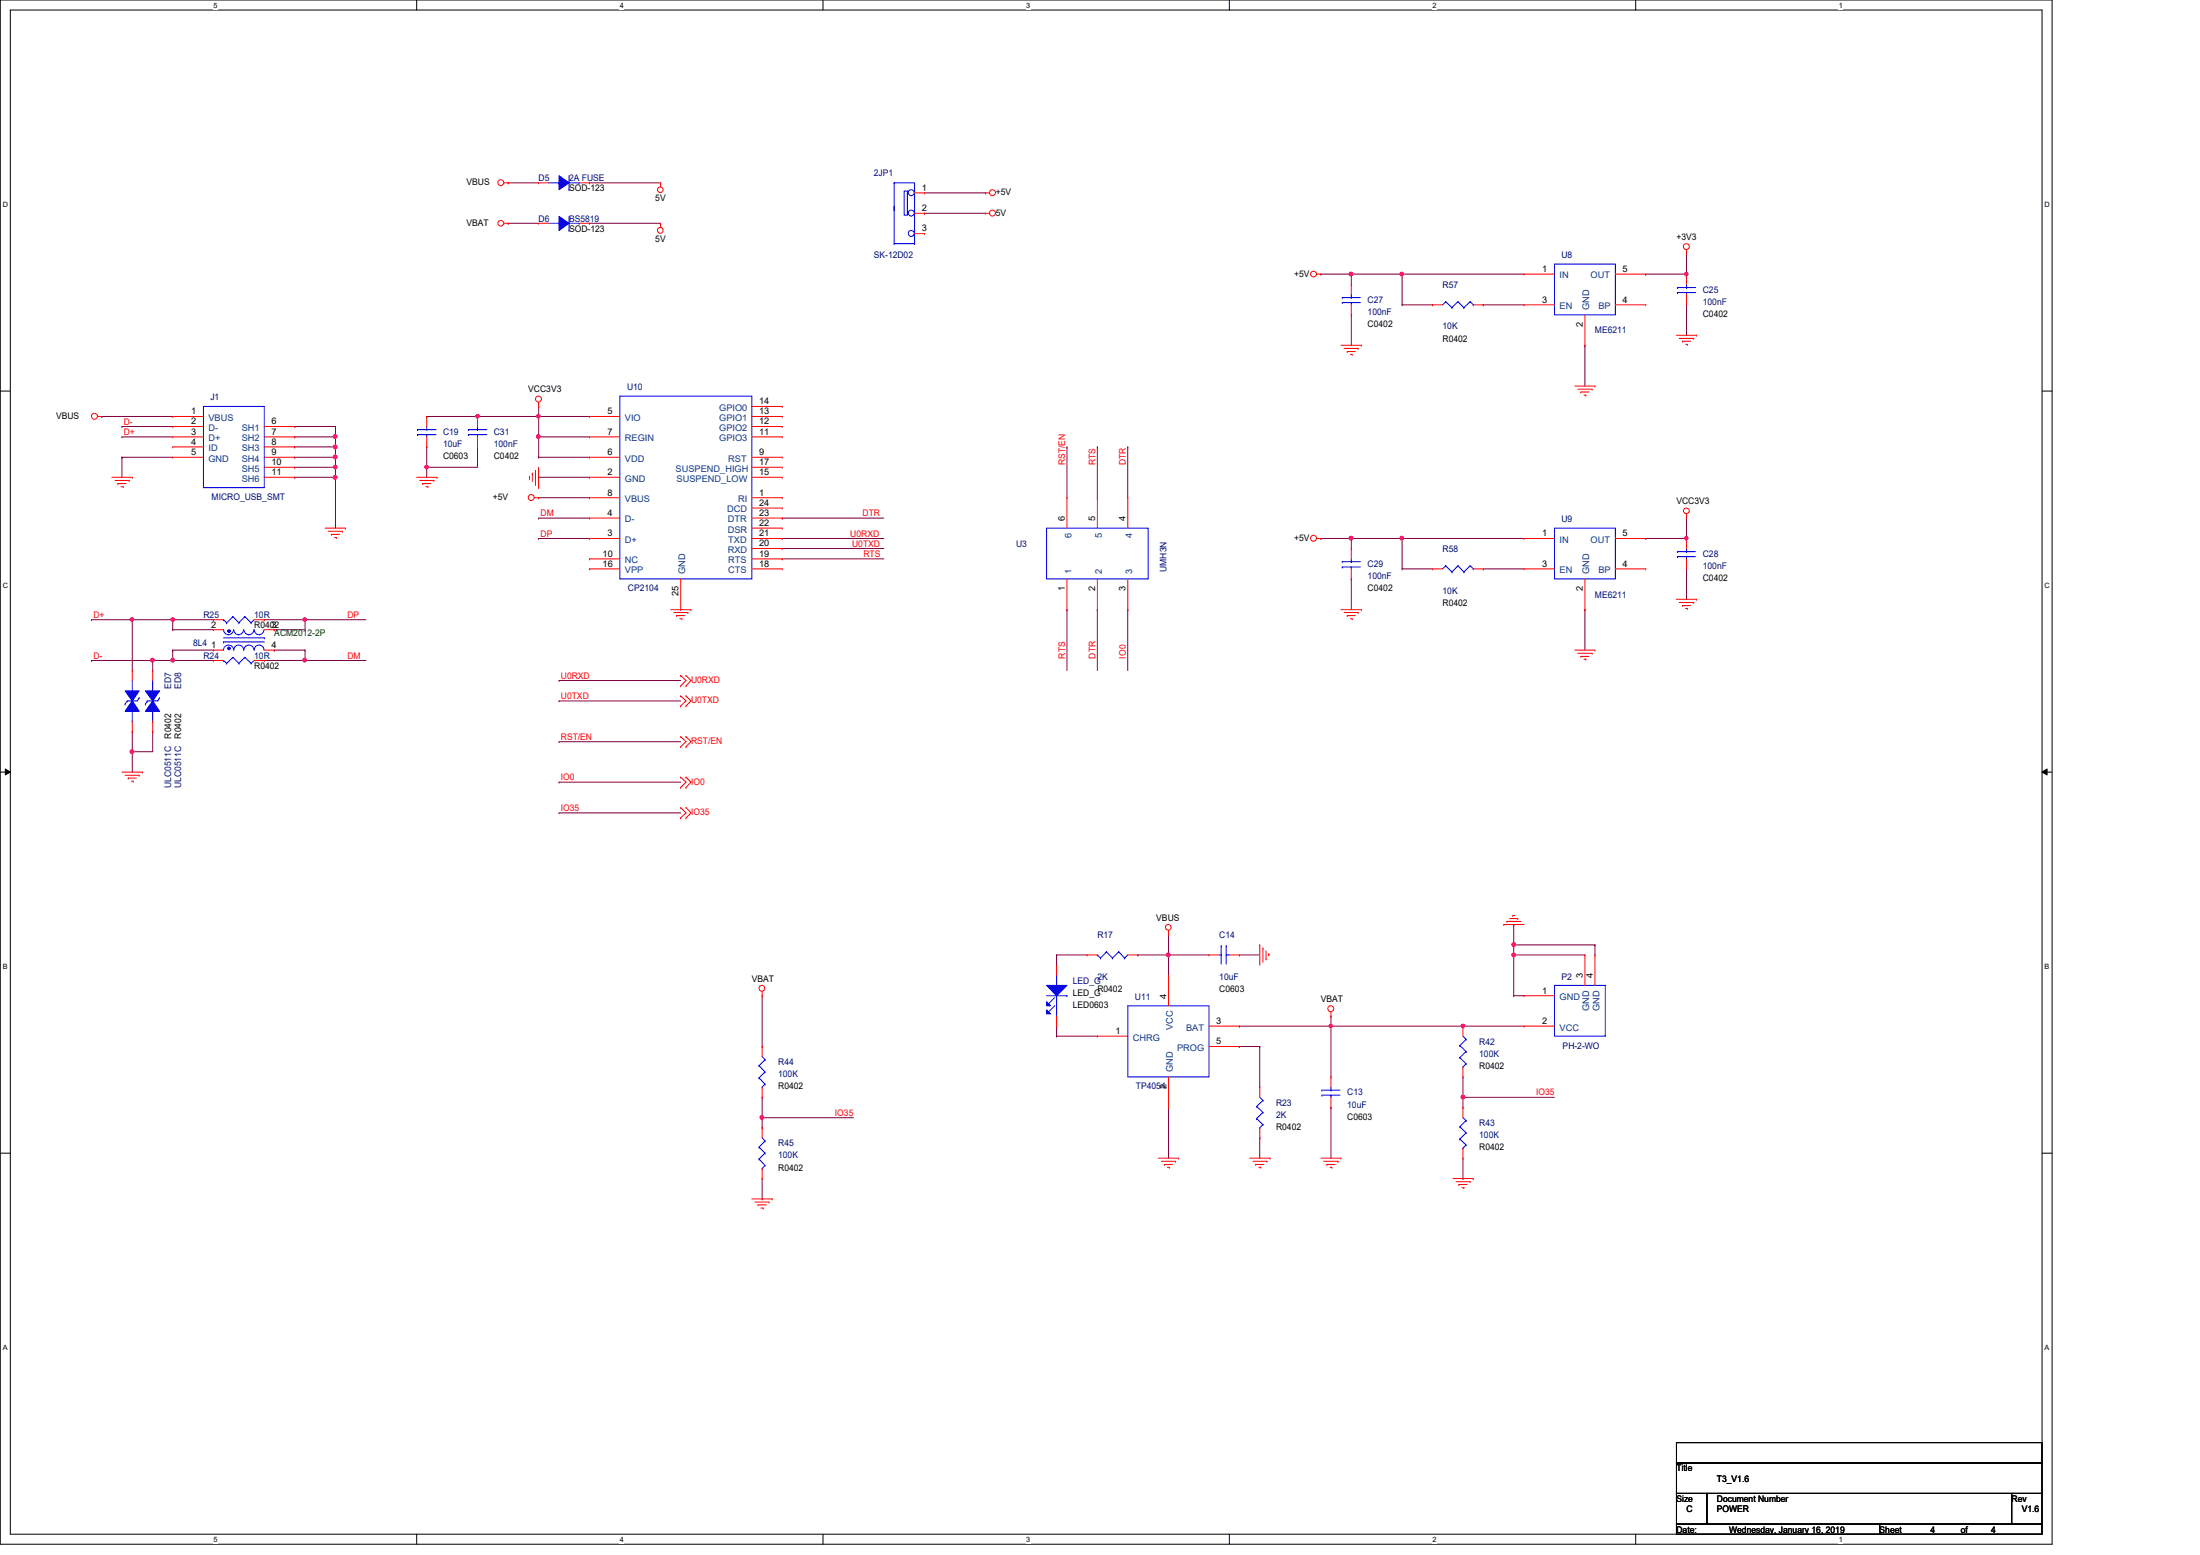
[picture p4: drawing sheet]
<svg xmlns="http://www.w3.org/2000/svg" width="297mm" height="210mm" viewBox="0 0 297 210" stroke-linecap="round" stroke-linejoin="round" font-family="sans-serif">
<path d="M0 0h277.1v208.4h-277.1zM1.4 1.4h274.3v205.7h-274.3z" fill="none" stroke="#000" stroke-width=".14"/>
<g fill="#fff">
<path d="M28.8 .1h.6v1.1h-.6z"/>
<path d="M28.8 207.2h.6v1.1h-.6z"/>
</g>
<path d="M56.3 0v1.4M56.3 207.1v1.3" fill="none" stroke="#000" stroke-width=".14"/>
<g fill="#fff">
<path d="M83.7 .1h.5v1.1h-.5z"/>
<path d="M83.7 207.2h.5v1.1h-.5z"/>
</g>
<path d="M111.1 0v1.4M111.1 207.1v1.3" fill="none" stroke="#000" stroke-width=".14"/>
<g fill="#fff">
<path d="M138.6 .1h.5v1.1h-.5z"/>
<path d="M138.6 207.2h.5v1.1h-.5z"/>
</g>
<path d="M166 0v1.4M166 207.1v1.3" fill="none" stroke="#000" stroke-width=".14"/>
<g fill="#fff">
<path d="M193.4 .1h.6v1.1h-.6z"/>
<path d="M193.4 207.2h.6v1.1h-.6z"/>
</g>
<path d="M220.8 0v1.4M220.8 207.1v1.3" fill="none" stroke="#000" stroke-width=".14"/>
<g fill="#fff">
<path d="M248.3 .1h.5v1.1h-.5z"/>
<path d="M248.3 207.2h.5v1.1h-.5z"/>
<path d="M.4 27.1h.7v1.1h-.7z"/>
<path d="M276.1 27.1h.7v1.1h-.7z"/>
<path d="M.4 78.5h.7v1.1h-.7z"/>
<path d="M276.1 78.5h.7v1.1h-.7z"/>
</g>
<path d="M0 52.8h1.4M275.7 52.8h1.4" fill="none" stroke="#000" stroke-width=".14"/>
<g fill="#fff">
<path d="M.4 129.9h.6v1.1h-.6z"/>
<path d="M276.1 129.9h.6v1.1h-.6z"/>
</g>
<path d="M0 104.2h1.4M.7 103.8l.7 .4-.7 .4zM275.7 104.2l.7-.4v.8zM275.7 104.2h1.4" fill="none" stroke="#000" stroke-width=".14"/>
<path d="M.7 103.8l.7 .4-.7 .4zM275.7 104.2l.7-.4v.8z" fill="#000"/>
<g fill="#fff">
<path d="M.4 181.4h.6v1.1h-.6z"/>
<path d="M276.1 181.4h.6v1.1h-.6z"/>
</g>
<path d="M0 155.7h1.4M275.7 155.7h1.4" fill="none" stroke="#000" stroke-width=".14"/>
<path d="M39.8 57.6h.1M39.8 59h.1M39.8 57.6h5.5M39.8 59h5.5M45.3 59h.1M45.3 59v1.3" fill="none" stroke="#7f003f" stroke-width=".14"/>
<circle cx="45.2" cy="58.9" r=".26" fill="#f0f"/>
<circle cx="45.2" cy="58.9" r=".26" fill="none" stroke="#f0f" stroke-width=".14"/>
<path d="M39.8 60.3h.1M39.8 60.3h5.5M45.3 60.3h.1M45.3 60.3v1.4" fill="none" stroke="#7f003f" stroke-width=".14"/>
<circle cx="45.2" cy="60.3" r=".26" fill="#f0f"/>
<circle cx="45.2" cy="60.3" r=".26" fill="none" stroke="#f0f" stroke-width=".14"/>
<path d="M39.8 61.7h.1M39.8 61.7h5.5M45.3 64.4h.1M45.3 64.4v6.9" fill="none" stroke="#7f003f" stroke-width=".14"/>
<circle cx="45.2" cy="64.4" r=".26" fill="#f0f"/>
<circle cx="45.2" cy="64.4" r=".26" fill="none" stroke="#f0f" stroke-width=".14"/>
<path d="M39.8 63.1h.1M39.8 63.1h5.5" fill="none" stroke="#7f003f" stroke-width=".14"/>
<circle cx="45.3" cy="63" r=".25" fill="#f0f"/>
<circle cx="45.3" cy="63" r=".25" fill="none" stroke="#f0f" stroke-width=".14"/>
<g fill="none" stroke="#7f003f" stroke-width=".14">
<path d="M222.2 37h.1M227.7 34.3h.1M227.7 34.3v2.7h-5.5M16.5 59h.1M16.5 57.6h.1M16.5 59h6.8M16.5 57.6h6.8M227.7 41.1h.1M227.7 41.1v4.2M16.5 61.7h.1M16.5 61.7h6.8M16.5 61.7v2.7"/>
<path d="M39.8 64.4h.1M39.8 64.4h5.5"/>
</g>
<path d="M227.5 36.8l.2-.1 .2 .2-.1 .3-.1 .1-.2-.1z" fill-rule="evenodd" fill="#f0f"/>
<path d="M227.5 36.8l.2-.1 .2 .2-.1 .3-.1 .1-.2-.1z" fill="none" stroke="#f0f" stroke-width=".14"/>
<g fill="none" stroke="#7f003f" stroke-width=".14">
<path d="M68.6 24.7h.1M68.6 24.7h4.1M79.6 24.7h.1M79.6 24.7h9.6M182.5 42.5h.1M182.5 42.5v4.1M214 46.6h.1M214 46.6v5.5M23.3 83.7h.1M23.3 83.7h5.5M75.5 100.1h.1M75.5 105.6h.1"/>
<path d="M75.5 100.1h16.4M75.5 105.6h16.4"/>
</g>
<circle cx="23.3" cy="83.6" r=".25" fill="#f0f"/>
<circle cx="23.3" cy="83.6" r=".25" fill="none" stroke="#f0f" stroke-width=".14"/>
<path d="M41.2 89.2h.1M41.2 89.2h8.2" fill="none" stroke="#7f003f" stroke-width=".14"/>
<circle cx="41.1" cy="89.1" r=".26" fill="#f0f"/>
<circle cx="41.1" cy="89.1" r=".26" fill="none" stroke="#f0f" stroke-width=".14"/>
<path d="M41.2 83.7h.1M41.2 83.7h8.2" fill="none" stroke="#7f003f" stroke-width=".14"/>
<circle cx="41.1" cy="83.6" r=".25" fill="#f0f"/>
<circle cx="41.1" cy="83.6" r=".25" fill="none" stroke="#f0f" stroke-width=".14"/>
<g fill="none" stroke="#7f003f" stroke-width=".14">
<path d="M23.3 85h.1M23.3 87.8h.1M23.3 89.2h.1M23.3 85h5.5M23.3 87.8h5.5M23.3 89.2h5.5M35.7 83.7h.1M35.7 83.7h5.5M37 85h.1M37 87.8h.1M37 87.8h4.2M41.2 83.7h.1"/>
<path d="M41.2 87.8h.1M41.2 83.7v1.3h-4.2M41.2 87.8v1.4"/>
</g>
<circle cx="23.3" cy="89.1" r=".26" fill="#f0f"/>
<circle cx="23.3" cy="89.1" r=".26" fill="none" stroke="#f0f" stroke-width=".14"/>
<path d="M17.9 83.7h.1M17.9 83.7h5.4M23.3 83.7h.1M23.3 83.7v1.3M35.7 89.2h.1M35.7 89.2h5.5" fill="none" stroke="#7f003f" stroke-width=".14"/>
<circle cx="17.8" cy="83.6" r=".25" fill="#f0f"/>
<circle cx="17.8" cy="83.6" r=".25" fill="none" stroke="#f0f" stroke-width=".14"/>
<path d="M20.6 89.2h.1M23.3 87.8h.1M23.3 87.8v1.4h-2.7" fill="none" stroke="#7f003f" stroke-width=".14"/>
<circle cx="20.6" cy="89.1" r=".26" fill="#f0f"/>
<circle cx="20.6" cy="89.1" r=".26" fill="none" stroke="#f0f" stroke-width=".14"/>
<g fill="none" stroke="#7f003f" stroke-width=".14">
<path d="M12.4 89.2h.1M12.4 83.7h.1M12.4 89.2h8.2M12.4 83.7h5.5M17.9 83.7h.1M17.9 98.7h.1M17.9 83.7v6.8M17.9 98.7v2.8M20.6 89.2h.1M20.6 98.7h.1M20.6 89.2v1.3M20.6 98.7v2.8h-2.7"/>
<path d="M17.9 101.5h.1"/>
</g>
<circle cx="17.8" cy="101.5" r=".26" fill="#f0f"/>
<circle cx="17.8" cy="101.5" r=".26" fill="none" stroke="#f0f" stroke-width=".14"/>
<g fill="none" stroke="#7f003f" stroke-width=".14">
<path d="M72.7 54.9h.1M72.7 59h.1M72.7 54.9v1.3M72.7 59h6.9M72.7 67.2h.1M72.7 64.4h.1M72.7 69.9h.1M72.7 72.7h.1M72.7 61.7h.1M72.7 72.7h6.9M72.7 67.2h6.9M72.7 64.4h6.9"/>
<path d="M72.7 69.9h6.9M72.7 61.7h6.9M105.6 72.7h.1M105.6 74h.1M105.6 69.9h.1M105.6 75.4h.1M105.6 72.7h13.7M105.6 69.9h13.7M105.6 74h13.7M105.6 75.4h13.7M17.9 101.5h.1M17.9 101.5v2.7"/>
</g>
<circle cx="72.7" cy="58.9" r=".26" fill="#f0f"/>
<circle cx="72.7" cy="58.9" r=".26" fill="none" stroke="#f0f" stroke-width=".14"/>
<path d="M72.7 59h.1M72.7 56.2h.1M72.7 56.2v5.5M72.7 56.2h6.9" fill="none" stroke="#7f003f" stroke-width=".14"/>
<circle cx="72.7" cy="56.2" r=".25" fill="#f0f"/>
<circle cx="72.7" cy="56.2" r=".25" fill="none" stroke="#f0f" stroke-width=".14"/>
<path d="M64.5 56.2h.1M64.5 56.2h8.2" fill="none" stroke="#7f003f" stroke-width=".14"/>
<circle cx="64.5" cy="56.2" r=".25" fill="#f0f"/>
<circle cx="64.5" cy="56.2" r=".25" fill="none" stroke="#f0f" stroke-width=".14"/>
<path d="M57.6 60.3h.1M57.6 63.1h.1M57.6 60.3v2.8M64.5 60.3h.1M64.5 60.3v2.8h-6.9" fill="none" stroke="#7f003f" stroke-width=".14"/>
<circle cx="57.6" cy="63" r=".25" fill="#f0f"/>
<circle cx="57.6" cy="63" r=".25" fill="none" stroke="#f0f" stroke-width=".14"/>
<g fill="none" stroke="#7f003f" stroke-width=".14">
<path d="M57.6 56.2h.1M57.6 56.2h6.9M45.3 63.1h.1M45.3 61.7h.1M45.3 61.7v2.7M57.6 63.1h.1M57.6 63.1v1.3M144.1 60.3h.1M144.1 60.3v6.9M148.2 60.3h.1M148.2 60.3v6.9M152.3 60.3h.1"/>
<path d="M152.3 60.3v6.9M75.5 94.6h.1M75.5 91.9h.1M75.5 94.6h16.4M75.5 91.9h16.4M144.1 82.3h.1M144.1 82.3v8.2M148.2 82.3h.1M148.2 82.3v8.2M152.3 82.3h.1M152.3 82.3v8.2"/>
</g>
<circle cx="45.2" cy="61.7" r=".26" fill="#f0f"/>
<circle cx="45.2" cy="61.7" r=".26" fill="none" stroke="#f0f" stroke-width=".14"/>
<path d="M13.8 56.2h.1M13.8 56.2h9.5M45.3 57.6h.1M45.3 57.6v1.4M197.5 148.1h.1M197.5 145.4v2.7M197.5 148.1h12.4" fill="none" stroke="#7f003f" stroke-width=".14"/>
<circle cx="197.5" cy="148.1" r=".26" fill="#f0f"/>
<circle cx="197.5" cy="148.1" r=".26" fill="none" stroke="#f0f" stroke-width=".14"/>
<path d="M189.3 37h.1M189.3 37h16.5M189.3 37v4.1M189.3 41.1h.1M189.3 41.1h4.1M200.3 41.1h.1M200.3 41.1h5.5M197.5 149.5h.1M197.5 159.1h.1M197.5 148.1v1.4M197.5 156.3v2.8" fill="none" stroke="#7f003f" stroke-width=".14"/>
<circle cx="189.3" cy="37" r=".26" fill="#f0f"/>
<circle cx="189.3" cy="37" r=".26" fill="none" stroke="#f0f" stroke-width=".14"/>
<path d="M182.5 37h.1M182.5 37h6.8" fill="none" stroke="#7f003f" stroke-width=".14"/>
<circle cx="182.4" cy="37" r=".26" fill="#f0f"/>
<circle cx="182.4" cy="37" r=".26" fill="none" stroke="#f0f" stroke-width=".14"/>
<path d="M75.5 109.7h.1M75.5 109.7h16.4M204.4 128.9h.1M204.4 127.6h.1M204.4 128.9h9.6M204.4 127.6v1.3M204.4 127.6h10.9M215.3 127.6h.1M215.3 127.6v1.3" fill="none" stroke="#7f003f" stroke-width=".14"/>
<circle cx="204.4" cy="127.5" r=".26" fill="#f0f"/>
<circle cx="204.4" cy="127.5" r=".26" fill="none" stroke="#f0f" stroke-width=".14"/>
<path d="M197.5 138.5h.1M197.5 138.5h8.3M204.4 124.8h.1M204.4 134.4h.1M204.4 128.9h.1M204.4 124.8v2.8M204.4 128.9v5.5M204.4 134.4h1.4" fill="none" stroke="#7f003f" stroke-width=".14"/>
<circle cx="204.4" cy="128.9" r=".26" fill="#f0f"/>
<circle cx="204.4" cy="128.9" r=".26" fill="none" stroke="#f0f" stroke-width=".14"/>
<path d="M178.3 37h.1M178.3 37h4.2M182.5 37h.1M182.5 37v1.4M189.3 72.7h.1M189.3 76.8h.1M189.3 76.8h4.1M189.3 72.7h16.5M189.3 72.7v4.1M200.3 76.8h.1M200.3 76.8h5.5" fill="none" stroke="#7f003f" stroke-width=".14"/>
<circle cx="189.3" cy="72.6" r=".26" fill="#f0f"/>
<circle cx="189.3" cy="72.6" r=".26" fill="none" stroke="#f0f" stroke-width=".14"/>
<path d="M182.5 72.7h.1M182.5 72.7h6.8" fill="none" stroke="#7f003f" stroke-width=".14"/>
<circle cx="182.4" cy="72.6" r=".26" fill="#f0f"/>
<circle cx="182.4" cy="72.6" r=".26" fill="none" stroke="#f0f" stroke-width=".14"/>
<path d="M222.2 72.7h.1M227.7 76.8h.1M227.7 69.9h.1M227.7 69.9v2.8h-5.5M227.7 76.8v4.1" fill="none" stroke="#7f003f" stroke-width=".14"/>
<path d="M227.5 72.5l.2-.1 .2 .1-.1 .3-.1 .1-.2-.1z" fill-rule="evenodd" fill="#f0f"/>
<path d="M227.5 72.5l.2-.1 .2 .1-.1 .3-.1 .1-.2-.1z" fill="none" stroke="#f0f" stroke-width=".14"/>
<path d="M178.3 72.7h.1M178.3 72.7h4.2M182.5 78.1h.1M182.5 72.7h.1M182.5 72.7v1.3M182.5 78.1v4.2M214 82.3h.1M214 82.3v5.5M157.8 128.9h.1M157.8 128.9v2.8" fill="none" stroke="#7f003f" stroke-width=".14"/>
<circle cx="157.7" cy="128.9" r=".26" fill="#f0f"/>
<circle cx="157.7" cy="128.9" r=".26" fill="none" stroke="#f0f" stroke-width=".14"/>
<g fill="none" stroke="#7f003f" stroke-width=".14">
<path d="M142.7 139.9h.1M142.7 138.5h.1M142.7 128.9h.1M142.7 128.9h4.1M142.7 139.9h5.5M142.7 128.9v1.4M142.7 138.5v1.4M157.8 128.9h.1M157.8 128.9h5.4M179.7 138.5h.1M179.7 138.5h17.8M157.8 149.5h.1"/>
<path d="M157.8 149.5v6.8M167.3 141.3h.1M167.3 141.3h2.8M170.1 141.3h.1M170.1 141.3v5.4"/>
</g>
<circle cx="197.5" cy="138.5" r=".25" fill="#f0f"/>
<circle cx="197.5" cy="138.5" r=".25" fill="none" stroke="#f0f" stroke-width=".14"/>
<path d="M179.5 138.3h.3l.1 .2-.1 .1-.1 .1-.2-.1z" fill-rule="evenodd" fill="#f0f"/>
<path d="M179.5 138.3h.3l.1 .2-.1 .1-.1 .1-.2-.1z" fill="none" stroke="#f0f" stroke-width=".14"/>
<g fill="none" stroke="#7f003f" stroke-width=".14">
<path d="M68.6 30.1h.1M68.6 30.1h4.1M79.6 30.1h.1M79.6 30.1h9.6M124.8 28.8h.1M124.8 28.8h8.3M124.8 26h8.3M133.1 26h.1M153.6 128.9h.1M157.8 126.2h.1M157.8 126.2v2.7h-4.2M167.3 128.9h.1"/>
<path d="M167.3 138.5h.1M167.3 128.9h2.8M167.3 138.5h12.4M179.7 138.5h.1M179.7 137.2h.1M179.7 137.2v8.2M102.9 150.9h.1M102.9 148.1v2.8M102.9 150.9h12.3M170.1 153.6h.1M170.1 153.6v2.7M179.7 149.5h.1"/>
<path d="M179.7 149.5v6.8"/>
</g>
<circle cx="102.9" cy="150.8" r=".26" fill="#f0f"/>
<circle cx="102.9" cy="150.8" r=".26" fill="none" stroke="#f0f" stroke-width=".14"/>
<path d="M102.9 134.4v6.9M102.9 152.2h.1M102.9 141.3h.1M102.9 150.9v1.3M102.9 159.1v2.7M102.9 161.8h.1" fill="none" stroke="#7f003f" stroke-width=".14"/>
<g fill="none" stroke="#f00" stroke-width=".14">
<path d="M68.1 24.7h.5M68.1 30.1h.5M68.6 24.7h.1M68.6 30.1h.1M89.2 24.7h.1M89.2 30.1h.1M89.2 24.7v.5M89.2 30.1v.6M123.5 28.8h1.3M123.5 26h1.3M123.5 31.5h1.3M124.8 26h.1"/>
<path d="M124.8 31.5h.1M124.8 28.8h.1M133.1 28.8h.1M133.1 26h.1M133.1 28.8h.5M133.1 26h.5M177.8 37h.5M178.3 37h.1M182.5 38.4h.1M182.5 38.4v1.4M227.7 34.3h.1M227.7 33.7v.6"/>
<path d="M13.2 56.2h.6M13.8 56.2h.1M57.6 56.2h.1M57.6 56.2v1.4M57.6 59v1.3M72.7 54.9h.1M72.7 54.3v.6M181.1 46.6h2.7M181.5 47h1.9M181.9 47.5h.1M181.9 47.5h1.1M182.3 47.8h.3"/>
<path d="M182.5 42.5h.1M182.5 41.1v1.4M182.6 47.8h.1M183.4 47h.1M183.8 46.6h.1M212.6 52.1h2.7M213 52.5h2M213.4 52.9h.1M213.4 52.9h1.1M213.9 53.3h.2M214.1 53.3h.1M215 52.5h.1"/>
<path d="M215.3 52.1h.1M226.4 45.3h2.7M226.7 45.7h2M227.2 46.1h.1M227.2 46.1h1.1M227.6 46.5h.2M227.8 46.5h.1M228.7 45.7h.1M229.1 45.3h.1M15.1 64.4h2.8M15.5 64.9h1.9M15.9 65.3h.1"/>
<path d="M15.9 65.3h1.1M16.3 65.7h.3M16.6 65.7h.1M17.4 64.9h.1M17.9 64.4h.1M43.9 71.3h2.7M44.3 71.7h1.9M44.7 72.1h.1M44.7 72.1h1.1M45.2 72.6h.2M45.4 72.6h.1M46.2 71.7h.1"/>
<path d="M46.6 71.3h.1M56.3 64.4h2.7M56.7 64.9h1.9M57.1 65.3h.1M57.1 65.3h1.1M57.5 65.7h.3M57.6 60.3h.1M57.8 65.7h.1M58.6 64.9h.1M59 64.4h.1M71.5 64.6h.1M71.5 64.3v.3"/>
<path d="M71.9 63.9h.1M71.9 63.9v1.1M72.2 67.2h.5M72.3 65.4h.1M72.3 63.5v1.9M72.7 67.2h.1M72.7 65.8h.1M72.7 63.1v2.7M177.8 72.7h.5M178.3 72.7h.1M182.5 78.1h.1M182.5 74h.1"/>
<path d="M182.5 74v1.4M182.5 76.8v1.3M205.8 72.7h.1M205.8 76.8h.1M205.8 72.7h4.1M205.8 76.8h4.1M214 78.1v4.2M218.1 72.7h4.1M218.1 76.8h4.1M222.2 72.7h.1M222.2 76.8h.1M227.7 69.9h.1"/>
<path d="M227.7 76.8h.1M227.7 72.7h.1M227.7 69.4v.5M227.7 72.7v1.3M227.7 75.4v1.4M90.5 82.3h2.8M91 82.7h1.9M91.4 83.1h.1M91.4 83.1h1.1M91.8 83.5h.3M91.9 99.4h.1M91.9 95.3h.1"/>
<path d="M91.9 93.9h.1M91.9 92.6h.1M91.9 91.2h.1M91.9 99.4l.7 .7-.7 .7M91.9 93.9l.7 .7-.7 .7M91.9 91.2l.7 .7-.7 .7M92.1 83.5h.1M92.6 99.4h.1M92.6 95.3h.1M92.6 93.9h.1M92.6 92.6h.1M92.6 91.2h.1"/>
<path d="M92.6 99.4l.7 .7-.7 .7M92.6 93.9l.7 .7-.7 .7M92.6 91.2l.7 .7-.7 .7M92.9 82.7h.1M93.3 82.3h.1M181.1 82.3h2.7M181.5 82.7h1.9M181.9 83.1h.1M181.9 83.1h1.1M182.3 83.5h.3M182.6 83.5h.1M183.4 82.7h.1"/>
<path d="M183.8 82.3h.1M212.6 87.8h2.7M213 88.2h2M213.4 88.6h.1M213.4 88.6h1.1M213.9 89h.2M214 82.3h.1M214.1 89h.1M215 88.2h.1M215.3 87.8h.1M226.4 80.9h2.7M226.7 81.3h2"/>
<path d="M227.2 81.7h.1M227.2 81.7h1.1M227.6 82.1h.2M227.8 82.1h.1M228.7 81.3h.1M229.1 80.9h.1M16.5 104.2h2.7M16.9 104.6h1.9M17.3 105h.1M17.3 105h1.1M17.7 105.5h.3M18 105.5h.1"/>
<path d="M18.8 104.6h.1M19.2 104.2h.1M91.9 100.8h.1M91.9 106.3h.1M91.9 104.9h.1M91.9 110.4h.1M91.9 109h.1M91.9 104.9l.7 .7-.7 .7M91.9 109l.7 .7-.7 .7M92.6 100.8h.1M92.6 106.3h.1M92.6 104.9h.1"/>
<path d="M92.6 110.4h.1M92.6 109h.1M92.6 104.9l.7 .7-.7 .7M92.6 109l.7 .7-.7 .7M102.9 134.4h.1M102.9 133.9v.5M146.8 128.9h.1M146.8 128.9h1.4M152.3 128.9h1.3M153.6 128.9h.1M157.8 126.2h.1M157.8 125.6v.6"/>
<path d="M163.2 128.9h.1M163.2 128.9h1.4M166 128.9h1.3M167.3 128.9h.1M170.1 127.6h.1M170.1 127.6v2.7M170.5 128h.1M170.5 128v1.9M170.9 129.5h.1M170.9 128.4v1.1M171.3 128.8h.1M171.3 128.8v.2"/>
<path d="M179.7 137.2h.1M179.7 136.6v.6M203 124.8h.1M203 124.8h2.8M203.5 124.4h.1M203.5 124.4h1.9M203.8 124h1.1M204.3 123.6h.1M204.3 123.6h.2M204.9 124h.1M102.9 152.2h.1M102.9 159.1h.1"/>
<path d="M102.9 152.2v1.4M102.9 157.7v1.4M156.4 156.3h2.7M156.8 156.8h1.9M157.2 157.2h.1M157.2 157.2h1.1M157.6 157.6h.3M157.9 157.6h.1M158.7 156.8h.1M159.1 156.3h.1M168.7 156.3h2.8M169.2 156.8h1.9"/>
<path d="M169.5 157.2h.1M169.5 157.2h1.1M170 157.6h.2M170.2 157.6h.1M171.1 156.8h.1M171.5 156.3h.1M178.3 156.3h2.8M178.7 156.8h2M179.2 157.2h.1M179.2 157.2h1.1M179.6 157.6h.2M179.8 157.6h.1"/>
<path d="M180.7 156.8h.1M181.1 156.3h.1M196.2 159.1h2.7M196.6 159.5h1.9M197 159.9h.1M197 159.9h1.1M198.5 159.5h.1M198.9 159.1h.1M101.5 161.8h2.8M101.9 162.3h1.9M102.4 162.6h.1M102.4 162.6h1.1"/>
<path d="M102.7 163.1h.3M103 163.1h.1M103.8 162.3h.1M104.3 161.8h.1M197.4 160.3h.3M197.7 160.3h.1"/>
<circle cx="67.6" cy="24.7" r=".4"/>
<circle cx="67.6" cy="30.1" r=".39"/>
<circle cx="89.1" cy="31.1" r=".39"/>
<circle cx="89.2" cy="25.6" r=".38"/>
<circle cx="134" cy="28.8" r=".4"/>
<circle cx="134" cy="26" r=".4"/>
<circle cx="177.4" cy="37" r=".39"/>
<circle cx="227.7" cy="33.3" r=".4"/>
<circle cx="12.8" cy="56.2" r=".4"/>
<circle cx="72.7" cy="53.9" r=".4"/>
<circle cx="71.7" cy="67.2" r=".4"/>
<circle cx="177.3" cy="72.7" r=".4"/>
<circle cx="227.7" cy="69" r=".39"/>
<circle cx="102.9" cy="133.4" r=".39"/>
<circle cx="157.7" cy="125.2" r=".38"/>
<circle cx="179.7" cy="136.2" r=".4"/>
</g>
<path d="M226.4 194.7h49.3v2.8h-49.3zM226.4 197.5h49.3v4.1h-49.3zM226.4 201.6h4.1v4.1h-4.1zM226.4 205.7h27.4v1.4h-27.4zM230.5 201.6h41.1v4.1h-41.1zM253.8 205.7h21.9v1.4h-21.9zM271.6 201.6h4.1v4.1h-4.1z" fill="none" stroke="#000" stroke-width=".14"/>
<g fill="none" stroke="#00f" stroke-width=".14">
<path d="M120.7 32.9h.1M120.7 24.7h.1M120.7 28.4h.1M120.7 27.8h.1M120.7 24.7h2.8v8.2M120.7 32.9h2.8M120.7 24.7v8.2M122.1 25.8h.4v3.2h-.4zM123.5 26.5h.1M123.5 32.9h.1M182.5 39.8v.4M56.4 58h.1"/>
<path d="M56.4 58.7h.1M56.4 58h2.5M56.4 58.7h2.5M57.6 58.7h.1M57.6 58h.1M57.6 57.6v.4M57.6 58.7v.3M181.2 40.2h.1M181.2 40.9h.1M181.2 40.2h2.5M181.2 40.9h2.5M182.5 40.9h.1"/>
<path d="M182.5 40.2h.1M182.5 40.9v.2M181.2 75.8h.1M181.2 76.5h.1M181.2 75.8h2.5M181.2 76.5h2.5M182.5 76.5h.1M182.5 75.8h.1M182.5 75.4v.4M182.5 76.5v.3M209.9 71.3h8.2v6.8h-8.2zM226.5 74.5h.1"/>
<path d="M226.5 75.1h.1M226.5 74.5h2.4M226.5 75.1h2.4M227.7 75.1h.1M227.7 74.5h.1M227.7 74v.5M227.7 75.1v.3M148.2 128.9h.1M148.2 128.9l.4 .4M148.6 129.3h.1M149.4 128.5h.1M149.4 128.5l.8 .8"/>
<path d="M149.4 128.5l-.8 .8M150.2 129.3h.1M151 128.5h.1M151 128.5l.8 .8M151 128.5l-.8 .8M151.8 129.3h.1M152.3 128.9l-.5 .4M164.6 128.9h.3M164.9 128.9h.1M164.9 127.7h.1M164.9 127.7v2.4M165.6 127.7h.1"/>
<path d="M165.6 128.9h.1M165.6 128.9h.4M165.6 127.7v2.4M102.5 154.9h.1M102.5 156.5h.1M102.5 154.9l.8 .8M102.5 156.5l.8 .8M102.9 157.7h.1M102.9 153.6l.4 .4M103.3 154h.1M103.3 155.7h.1M103.3 157.3h.1"/>
<path d="M103.3 154l-.8 .9M103.3 155.7l-.8 .8M103.3 157.3l-.4 .4"/>
<circle cx="123" cy="31.5" r=".4"/>
<circle cx="123" cy="26" r=".4"/>
<circle cx="123" cy="28.8" r=".4"/>
</g>
<path d="M141.3 133h2.8l-1.4 1.4z" fill="#00f"/>
<path d="M141.3 133h2.8l-1.4 1.4z" fill="none" stroke="#00f" stroke-width=".14"/>
<path d="M141.3 135.2l.6 .6h-.6z" fill="#00f"/>
<path d="M141.3 135.2l.6 .6h-.6z" fill="none" stroke="#00f" stroke-width=".14"/>
<path d="M141.3 136.3l.6 .6h-.6z" fill="#00f"/>
<g fill="none" stroke="#00f" stroke-width=".14">
<path d="M74.1 30.1h1.4M75.5 30.1h.1M76.8 31.1h.1M76.8 29.2v1.9M76.8 30.1h1.4M78.2 30.1h.1M141.3 136.3l.6 .6h-.6zM141.3 134.4h2.8M141.6 135.5h.1M141.6 136.6h.1M142.4 134.7l-.8 .8M142.4 135.8l-.8 .8"/>
<path d="M142.7 131.7h.1M142.7 137.2h.1M142.7 131.7v1.3M142.7 134.4v2.8M144.1 134.4h.1"/>
</g>
<path d="M142.7 130.3h.1M142.7 138.5h.1M142.7 130.3v1.4M142.7 137.2v1.3" fill="none" stroke="#f00" stroke-width=".14"/>
<path d="M75.5 29.2l1.3 .9-1.3 1z" fill-rule="evenodd" fill="#00f"/>
<path d="M75.5 29.2l1.3 .9-1.3 1zM17.2 94.6h.1M17.2 94.6h1.3M17.9 93.3h.1M17.9 97.4h.1M17.9 91.9v1.4M17.9 96v1.4" fill="none" stroke="#00f" stroke-width=".14"/>
<path d="M72.7 30.1h.1M72.7 30.1h1.4M78.2 30.1h1.4M79.6 30.1h.1" fill="none" stroke="#f00" stroke-width=".14"/>
<path d="M16.9 93.3h1.9l-.9 1.3z" fill-rule="evenodd" fill="#00f"/>
<path d="M16.9 93.3h1.9l-.9 1.3zM16.9 95h.1M17.2 94.6l-.3 .4M18.8 94.2h.1M18.8 94.2l-.3 .4" fill="none" stroke="#00f" stroke-width=".14"/>
<path d="M17.9 94.6l.9 1.4h-1.9z" fill-rule="evenodd" fill="#00f"/>
<g fill="none" stroke="#00f" stroke-width=".14">
<path d="M27.5 54.9h8.2v10.9h-8.2zM63.2 58h.1M63.2 58.7h.1M63.2 58h2.5M63.2 58.7h2.5M64.5 58.7h.1M64.5 58h.1M64.5 57.6v.4M64.5 58.7v.3M17.9 94.6l.9 1.4h-1.9zM19.9 94.6h.1M19.9 94.6h1.4"/>
<path d="M20.6 93.3h.1M20.6 97.4h.1M20.6 91.9v1.4M20.6 96v1.4M30.2 89.2h.1M30.2 89.2l.4 .3M30.6 89.5h.1M31.5 88.7h.1M31.5 88.7l.8 .8M31.5 88.7l-.9 .8M32.3 89.5h.1M33.1 88.7h.1"/>
<path d="M33.1 88.7l.8 .8M33.1 88.7l-.8 .8M33.9 89.5h.1M34.3 89.2l-.4 .3M209.9 133h6.8v6.9h-6.8zM169.7 149.4h.1M169.7 151h.1M169.7 149.4l.8 .8M169.7 151l.8 .8M170.1 152.2h.1M170.1 148.1l.4 .4M170.5 148.5h.1"/>
<path d="M170.5 150.2h.1M170.5 151.8h.1M170.5 148.5l-.8 .9M170.5 150.2l-.8 .8M170.5 151.8l-.4 .4"/>
</g>
<g fill="none" stroke="#f00" stroke-width=".14">
<path d="M23.3 56.2h.1M23.3 57.6h.1M23.3 59h.1M23.3 56.2h4.2M23.3 57.6h4.2M23.3 59h4.2M35.7 57.6h4.1M35.7 59h4.1M39.8 57.6h.1M39.8 59h.1M64.5 56.2h.1M64.5 56.2v1.4"/>
<path d="M64.5 59v1.3M23.3 60.3h.1M23.3 61.7h.1M23.3 60.3h4.2M23.3 61.7h4.2M35.7 60.3h4.1M35.7 61.7h4.1M35.7 63.1h4.1M35.7 64.4h4.1M39.8 60.3h.1M39.8 61.7h.1M39.8 63.1h.1"/>
<path d="M39.8 64.4h.1M64.5 60.3h.1M17.9 90.5h.1M17.9 98.7h.1M17.9 90.5v1.4M17.9 97.4v1.3M28.8 89.2h.1M28.8 89.2h1.4M34.3 89.2h1.4M35.7 89.2h.1M205.8 134.4h.1M205.8 138.5h.1"/>
<path d="M205.8 134.4h4.1M205.8 138.5h4.1M214 128.9h.1M214 128.9v4.1M215.3 128.9h.1M215.3 128.9v4.1M170.1 146.7h.1M170.1 153.6h.1M170.1 146.7v1.4M170.1 152.2v1.4"/>
</g>
<path d="M19.6 93.3h1.9l-.9 1.3z" fill-rule="evenodd" fill="#00f"/>
<path d="M19.6 93.3h1.9l-.9 1.3zM19.6 95h.1M19.9 94.6l-.3 .4M21.5 94.2h.1M21.5 94.2l-.2 .4" fill="none" stroke="#00f" stroke-width=".14"/>
<path d="M20.6 94.6l.9 1.4h-1.9z" fill-rule="evenodd" fill="#00f"/>
<g fill="none" stroke="#00f" stroke-width=".14">
<path d="M74.1 24.7h1.4M75.5 24.7h.1M76.8 25.6h.1M76.8 23.7v1.9M76.8 24.7h1.4M78.2 24.7h.1M83.7 53.5h17.8v24.6h-17.8zM20.6 94.6l.9 1.4h-1.9zM30.2 83.7h.1M30.2 83.7l.4 .4M30.6 84.1h.1M31.5 83.2h.1"/>
<path d="M31.5 83.2l.8 .9M31.5 83.2l-.9 .9M32.3 84.1h.1M33.1 83.2h.1M33.1 83.2l.8 .9M33.1 83.2l-.8 .9M33.9 84.1h.1M34.3 83.7l-.4 .4M197.5 139.9l.4 .4M178.5 147.2h.1M178.5 147.8h.1M178.5 147.2h2.4"/>
<path d="M178.5 147.8h2.4M179.7 147.8h.1M179.7 147.2h.1M179.7 146.7v.5M179.7 147.8v.3M197.1 141.1h.1M197.1 142.7h.1M197.1 141.1l.8 .8M197.1 142.7l.8 .9M197.5 144h.1M197.9 140.3h.1M197.9 141.9h.1"/>
<path d="M197.9 143.6h.1M197.9 140.3l-.8 .8M197.9 141.9l-.8 .8M197.9 143.6l-.4 .4"/>
</g>
<g fill="none" stroke="#f00" stroke-width=".14">
<path d="M79.6 56.2h.1M79.6 59h.1M79.6 56.2h4.1M79.6 59h4.1M101.5 56.2h4.1M101.5 59h4.1M101.5 54.9h4.1M101.5 57.6h4.1M105.6 54.9h.1M105.6 56.2h.1M105.6 57.6h.1M105.6 59h.1"/>
<path d="M79.6 61.7h.1M79.6 64.4h.1M79.6 67.2h.1M79.6 69.9h.1M79.6 72.7h.1M79.6 76.8h.1M79.6 75.4h.1M79.6 61.7h4.1M79.6 64.4h4.1M79.6 67.2h4.1M79.6 69.9h4.1M79.6 72.7h4.1"/>
<path d="M79.6 76.8h4.1M79.6 75.4h4.1M91.9 78.1v4.2M101.5 61.7h4.1M101.5 64.4h4.1M101.5 67.2h4.1M101.5 69.9h4.1M101.5 72.7h4.1M101.5 76.8h4.1M101.5 63.1h4.1M101.5 68.6h4.1M101.5 71.3h4.1"/>
<path d="M101.5 74h4.1M101.5 75.4h4.1M105.6 61.7h.1M105.6 63.1h.1M105.6 64.4h.1M105.6 67.2h.1M105.6 68.6h.1M105.6 69.9h.1M105.6 71.3h.1M105.6 72.7h.1M105.6 74h.1M105.6 75.4h.1"/>
<path d="M105.6 76.8h.1M20.6 90.5h.1M20.6 98.7h.1M20.6 90.5v1.4M20.6 97.4v1.3M28.8 83.7h.1M28.8 83.7h1.4M34.3 83.7h1.4M35.7 83.7h.1M91.9 82.3h.1M197.5 138.5h.1M197.5 138.5v1.4"/>
<path d="M179.7 149.5h.1M179.7 145.4h.1M179.7 145.4v1.3M179.7 148.1v1.4M197.5 145.4h.1M197.5 144v1.4"/>
</g>
<path d="M75.5 23.7l1.3 1-1.3 .9z" fill-rule="evenodd" fill="#00f"/>
<g fill="none" stroke="#00f" stroke-width=".14">
<path d="M75.5 23.7l1.3 1-1.3 .9zM209.9 35.6h8.2v6.9h-8.2zM195.2 40.7h.1M195.2 40.7l-.4 .4M195.2 40.7l.8 .8M196 41.5h.1M196.8 40.7h.1M196.8 40.7l-.8 .8M196.8 40.7l.9 .8M197.7 41.5h.1M198.5 40.7h.1M198.5 40.7l-.8 .8"/>
<path d="M198.5 40.7l.4 .4M198.9 41.1h.1M195.2 76.4h.1M195.2 76.4l-.4 .4M195.2 76.4l.8 .8M196 77.2h.1M196.8 76.4h.1M196.8 76.4l-.8 .8M196.8 76.4l.9 .8M197.7 77.2h.1M198.5 76.4h.1M198.5 76.4l-.8 .8"/>
<path d="M198.5 76.4l.4 .4M198.9 76.8h.1M30.2 85a.68 .68 0 0 0 .7 .7 .68 .68 0 0 0 .6-.7M30.2 87.8a.68 .68 0 0 1 .7-.7 .68 .68 0 0 1 .6 .7M30.2 86.7h.1M30.2 86.1h5.5M30.2 86.7h5.5M31.6 85a.66 .66 0 0 0 .6 .7 .66 .66 0 0 0 .7-.7M31.6 87.8a.66 .66 0 0 1 .6-.7 .66 .66 0 0 1 .7 .7M32.9 85a.68 .68 0 0 0 .7 .7 .68 .68 0 0 0 .7-.7M32.9 87.8a.68 .68 0 0 1 .7-.7 .68 .68 0 0 1 .7 .7M34.3 85a.66 .66 0 0 0 .7 .7 .66 .66 0 0 0 .6-.7"/>
<path d="M34.3 87.8a.66 .66 0 0 1 .7-.7 .66 .66 0 0 1 .6 .7M35.7 86.1h.1"/>
</g>
<g fill="none" stroke="#f00" stroke-width=".14">
<path d="M72.7 24.7h.1M72.7 24.7h1.4M78.2 24.7h1.4M79.6 24.7h.1M205.8 37h.1M205.8 37h4.1M218.1 37h4.1M222.2 37h.1M193.4 41.1h.1M193.4 41.1h1.4M198.9 41.1h1.4M200.3 41.1h.1"/>
<path d="M205.8 41.1h.1M205.8 41.1h4.1M214 46.6h.1M214 42.5v4.1M218.1 41.1h4.1M222.2 41.1h.1M193.4 76.8h.1M193.4 76.8h1.4M198.9 76.8h1.4M200.3 76.8h.1"/>
</g>
<path d="M30.8 87.4h.3v.2l-.2 .1-.1-.1z" fill-rule="evenodd" fill="#00f"/>
<path d="M30.8 87.4h.3v.2l-.2 .1-.1-.1z" fill="none" stroke="#00f" stroke-width=".14"/>
<path d="M30.8 85.1h.3v.2l-.2 .1-.1-.1z" fill-rule="evenodd" fill="#00f"/>
<g fill="none" stroke="#00f" stroke-width=".14">
<path d="M226.5 38.8h.1M226.5 39.5h.1M226.5 38.8h2.4M226.5 39.5h2.4M227.7 39.5h.1M227.7 38.8h.1M227.7 38.4v.4M227.7 39.5v.3M141.3 71.3h13.7v6.8h-13.7zM30.8 85.1h.3v.2l-.2 .1-.1-.1zM152.3 135.8h10.9v9.6h-10.9zM102.5 143.8h.1"/>
<path d="M102.5 145.5h.1M102.5 143.8l.8 .9M102.5 145.5l.8 .8M102.9 146.7h.1M102.9 142.6l.4 .4M103.3 143h.1M103.3 144.7h.1M103.3 146.3h.1M103.3 143l-.8 .8M103.3 144.7l-.8 .8M103.3 146.3l-.4 .4M197.1 152.1h.1"/>
<path d="M197.1 153.8h.1M197.1 152.1l.8 .8M197.1 153.8l.8 .8M197.5 155h.1M197.5 150.9l.4 .4M197.9 151.3h.1M197.9 152.9h.1M197.9 154.6h.1M197.9 151.3l-.8 .8M197.9 152.9l-.8 .9M197.9 154.6l-.4 .4"/>
</g>
<g fill="none" stroke="#f00" stroke-width=".14">
<path d="M227.7 37h.1M227.7 37v1.4M227.7 39.8v1.3M227.7 41.1h.1M144.1 67.2h.1M144.1 67.2v4.1M144.1 78.1v4.2M148.2 67.2h.1M148.2 67.2v4.1M148.2 78.1v4.2M152.3 67.2h.1M152.3 67.2v4.1"/>
<path d="M152.3 78.1v4.2M28.8 87.8h.1M28.8 85h.1M28.8 87.8h1.4M28.8 85h1.4M35.7 87.8h1.3M35.7 85h1.3M37 87.8h.1M37 85h.1M144.1 82.3h.1M148.2 82.3h.1M152.3 82.3h.1"/>
<path d="M148.2 139.9h.1M148.2 139.9h4.1M157.8 131.7h.1M157.8 131.7v4.1M163.2 138.5h4.1M167.3 138.5h.1M102.9 141.3h.1M102.9 148.1h.1M102.9 141.3v1.3M102.9 146.7v1.4M157.8 149.5h.1M157.8 145.4v4.1"/>
<path d="M163.2 141.3h4.1M167.3 141.3h.1M197.5 149.5h.1M197.5 156.3h.1M197.5 149.5v1.4M197.5 155v1.3"/>
</g>
<circle cx="45.2" cy="58.9" r=".26" fill="#f0f"/>
<circle cx="45.2" cy="58.9" r=".26" fill="none" stroke="#f0f" stroke-width=".14"/>
<circle cx="45.2" cy="60.3" r=".26" fill="#f0f"/>
<circle cx="45.2" cy="60.3" r=".26" fill="none" stroke="#f0f" stroke-width=".14"/>
<circle cx="45.2" cy="64.4" r=".26" fill="#f0f"/>
<circle cx="45.2" cy="64.4" r=".26" fill="none" stroke="#f0f" stroke-width=".14"/>
<circle cx="45.3" cy="63" r=".25" fill="#f0f"/>
<circle cx="45.3" cy="63" r=".25" fill="none" stroke="#f0f" stroke-width=".14"/>
<path d="M227.5 36.8l.2-.1 .2 .2-.1 .3-.1 .1-.2-.1z" fill-rule="evenodd" fill="#f0f"/>
<path d="M227.5 36.8l.2-.1 .2 .2-.1 .3-.1 .1-.2-.1z" fill="none" stroke="#f0f" stroke-width=".14"/>
<circle cx="23.3" cy="83.6" r=".25" fill="#f0f"/>
<circle cx="23.3" cy="83.6" r=".25" fill="none" stroke="#f0f" stroke-width=".14"/>
<circle cx="41.1" cy="89.1" r=".26" fill="#f0f"/>
<circle cx="41.1" cy="89.1" r=".26" fill="none" stroke="#f0f" stroke-width=".14"/>
<circle cx="41.1" cy="83.6" r=".25" fill="#f0f"/>
<circle cx="41.1" cy="83.6" r=".25" fill="none" stroke="#f0f" stroke-width=".14"/>
<circle cx="23.3" cy="89.1" r=".26" fill="#f0f"/>
<circle cx="23.3" cy="89.1" r=".26" fill="none" stroke="#f0f" stroke-width=".14"/>
<circle cx="17.8" cy="83.6" r=".25" fill="#f0f"/>
<circle cx="17.8" cy="83.6" r=".25" fill="none" stroke="#f0f" stroke-width=".14"/>
<circle cx="20.6" cy="89.1" r=".26" fill="#f0f"/>
<circle cx="20.6" cy="89.1" r=".26" fill="none" stroke="#f0f" stroke-width=".14"/>
<circle cx="17.8" cy="101.5" r=".26" fill="#f0f"/>
<circle cx="17.8" cy="101.5" r=".26" fill="none" stroke="#f0f" stroke-width=".14"/>
<circle cx="72.7" cy="58.9" r=".26" fill="#f0f"/>
<circle cx="72.7" cy="58.9" r=".26" fill="none" stroke="#f0f" stroke-width=".14"/>
<circle cx="72.7" cy="56.2" r=".25" fill="#f0f"/>
<circle cx="72.7" cy="56.2" r=".25" fill="none" stroke="#f0f" stroke-width=".14"/>
<circle cx="64.5" cy="56.2" r=".25" fill="#f0f"/>
<circle cx="64.5" cy="56.2" r=".25" fill="none" stroke="#f0f" stroke-width=".14"/>
<circle cx="57.6" cy="63" r=".25" fill="#f0f"/>
<circle cx="57.6" cy="63" r=".25" fill="none" stroke="#f0f" stroke-width=".14"/>
<circle cx="45.2" cy="61.7" r=".26" fill="#f0f"/>
<circle cx="45.2" cy="61.7" r=".26" fill="none" stroke="#f0f" stroke-width=".14"/>
<circle cx="197.5" cy="148.1" r=".26" fill="#f0f"/>
<circle cx="197.5" cy="148.1" r=".26" fill="none" stroke="#f0f" stroke-width=".14"/>
<circle cx="189.3" cy="37" r=".26" fill="#f0f"/>
<circle cx="189.3" cy="37" r=".26" fill="none" stroke="#f0f" stroke-width=".14"/>
<circle cx="182.4" cy="37" r=".26" fill="#f0f"/>
<circle cx="182.4" cy="37" r=".26" fill="none" stroke="#f0f" stroke-width=".14"/>
<circle cx="204.4" cy="127.5" r=".26" fill="#f0f"/>
<circle cx="204.4" cy="127.5" r=".26" fill="none" stroke="#f0f" stroke-width=".14"/>
<circle cx="204.4" cy="128.9" r=".26" fill="#f0f"/>
<circle cx="204.4" cy="128.9" r=".26" fill="none" stroke="#f0f" stroke-width=".14"/>
<circle cx="189.3" cy="72.6" r=".26" fill="#f0f"/>
<circle cx="189.3" cy="72.6" r=".26" fill="none" stroke="#f0f" stroke-width=".14"/>
<circle cx="182.4" cy="72.6" r=".26" fill="#f0f"/>
<circle cx="182.4" cy="72.6" r=".26" fill="none" stroke="#f0f" stroke-width=".14"/>
<path d="M227.5 72.5l.2-.1 .2 .1-.1 .3-.1 .1-.2-.1z" fill-rule="evenodd" fill="#f0f"/>
<path d="M227.5 72.5l.2-.1 .2 .1-.1 .3-.1 .1-.2-.1z" fill="none" stroke="#f0f" stroke-width=".14"/>
<circle cx="157.7" cy="128.9" r=".26" fill="#f0f"/>
<circle cx="157.7" cy="128.9" r=".26" fill="none" stroke="#f0f" stroke-width=".14"/>
<circle cx="197.5" cy="138.5" r=".25" fill="#f0f"/>
<circle cx="197.5" cy="138.5" r=".25" fill="none" stroke="#f0f" stroke-width=".14"/>
<path d="M179.5 138.3h.3l.1 .2-.1 .1-.1 .1-.2-.1z" fill-rule="evenodd" fill="#f0f"/>
<path d="M179.5 138.3h.3l.1 .2-.1 .1-.1 .1-.2-.1z" fill="none" stroke="#f0f" stroke-width=".14"/>
<circle cx="102.9" cy="150.8" r=".26" fill="#f0f"/>
<circle cx="102.9" cy="150.8" r=".26" fill="none" stroke="#f0f" stroke-width=".14"/>
<g font-size="1.2" fill="#00007f">
<text x="118" y="23.7">2JP1</text>
<text x="72.7" y="29.9">D6</text>
<text x="72.7" y="24.4">D5</text>
<text x="76.8" y="29.9">BS5819</text>
<text x="76.8" y="24.4">2A FUSE</text>
<text x="118" y="34.9">SK-12D02</text>
<text x="210.8" y="34.9">U8</text>
<text x="184.7" y="40.9">C27</text>
<text x="194.8" y="38.9">R57</text>
<text x="229.9" y="39.5">C25</text>
<text x="229.9" y="41.2">100nF</text>
<text x="184.7" y="42.5">100nF</text>
<text x="194.8" y="44.4">10K</text>
<text x="215.3" y="45">ME6211</text>
<text x="84.7" y="52.7">U10</text>
<text x="28.4" y="54.1">J1</text>
<text x="59.8" y="58.7">C19</text>
<text x="66.7" y="58.7">C31</text>
<text x="59.8" y="60.4">10uF</text>
<text x="66.7" y="60.4">100nF</text>
<text x="28.6" y="67.5">MICRO_USB_SMT</text>
<text x="210.8" y="70.5">U9</text>
<text x="137.2" y="73.8">U3</text>
<text x="157.5" y="77.2" transform="rotate(-90 157.5 77.2)">UMH3N</text>
<text x="184.7" y="76.6">C29</text>
<text x="194.8" y="74.5">R58</text>
<text x="229.9" y="75.2">C28</text>
<text x="229.9" y="76.8">100nF</text>
<text x="27.5" y="83.4">R25</text>
<text x="34.3" y="83.4">10R</text>
<text x="84.8" y="79.8">CP2104</text>
<text x="184.7" y="78.2">100nF</text>
<text x="194.8" y="80.1">10K</text>
<text x="215.3" y="80.7">ME6211</text>
<text x="26.1" y="87.2">8L4</text>
<text x="27.5" y="88.9">R24</text>
<text x="34.3" y="88.9">10R</text>
<text x="23.1" y="93" transform="rotate(-90 23.1 93)">ED7</text>
<text x="24.5" y="93" transform="rotate(-90 24.5 93)">ED8</text>
<text x="23.1" y="106.4" transform="rotate(-90 23.1 106.4)">ULC0511C</text>
<text x="24.5" y="106.4" transform="rotate(-90 24.5 106.4)">ULC0511C</text>
<text x="148.2" y="126.6">R17</text>
<text x="164.6" y="126.6">C14</text>
<text x="144.9" y="132.8">LED_G</text>
<text x="148.2" y="132.2">2K</text>
<text x="153.2" y="135">U11</text>
<text x="164.6" y="132.2">10uF</text>
<text x="210.8" y="132.2">P2</text>
<text x="105.1" y="143.8">R44</text>
<text x="199.7" y="141">R42</text>
<text x="199.7" y="142.7">100K</text>
<text x="211" y="141.6">PH-2-WO</text>
<text x="105.1" y="145.4">100K</text>
<text x="153.4" y="147.1">TP4054</text>
<text x="172.3" y="149.3">R23</text>
<text x="181.9" y="147.9">C13</text>
<text x="181.9" y="149.5">10uF</text>
<text x="105.1" y="154.7">R45</text>
<text x="172.3" y="150.9">2K</text>
<text x="199.7" y="152">R43</text>
<text x="199.7" y="153.6">100K</text>
<text x="105.1" y="156.4">100K</text>
</g>
<g font-size="1.2">
<text x="63" y="25">VBUS</text>
<text x="76.8" y="25.8">SOD-123</text>
<text x="88.5" y="27.2">5V</text>
<text x="124.5" y="25.7">1</text>
<text x="124.5" y="28.5">2</text>
<text x="134.4" y="29.1">5V</text>
<text x="134.4" y="26.4">+5V</text>
<text x="63" y="30.5">VBAT</text>
<text x="76.8" y="31.3">SOD-123</text>
<text x="88.5" y="32.7">5V</text>
<text x="124.5" y="31.2">3</text>
<text x="226.4" y="32.4">+3V3</text>
<text x="174.7" y="37.3">+5V</text>
<text x="208.2" y="36.7">1</text>
<text x="208.2" y="40.9">3</text>
<text x="219.1" y="36.7">5</text>
<text x="219.1" y="40.9">4</text>
<text x="184.7" y="44.2">C0402</text>
<text x="194.8" y="46.1">R0402</text>
<text x="213.7" y="44.2" transform="rotate(-90 213.7 44.2)">2</text>
<text x="229.9" y="42.8">C0402</text>
<text x="71.3" y="53">VCC3V3</text>
<text x="7.6" y="56.6">VBUS</text>
<text x="25.8" y="55.9">1</text>
<text x="25.8" y="57.3">2</text>
<text x="25.8" y="58.7">3</text>
<text x="36.7" y="57.3">6</text>
<text x="36.7" y="58.7">7</text>
<text x="82" y="55.9">5</text>
<text x="82" y="58.7">7</text>
<text x="102.5" y="54.6">14</text>
<text x="102.5" y="55.9">13</text>
<text x="102.5" y="57.3">12</text>
<text x="102.5" y="58.7">11</text>
<text x="25.8" y="60">4</text>
<text x="25.8" y="61.4">5</text>
<text x="36.7" y="60">8</text>
<text x="36.7" y="61.4">9</text>
<text x="36.7" y="62.8">10</text>
<text x="36.7" y="64.1">11</text>
<text x="59.8" y="62">C0603</text>
<text x="66.7" y="62">C0402</text>
<text x="82" y="61.4">6</text>
<text x="82" y="64.1">2</text>
<text x="102.5" y="61.4">9</text>
<text x="102.5" y="62.8">17</text>
<text x="102.5" y="64.1">15</text>
<text x="66.5" y="67.5">+5V</text>
<text x="82" y="66.9">8</text>
<text x="82" y="69.6">4</text>
<text x="102.5" y="66.9">1</text>
<text x="102.5" y="68.3">24</text>
<text x="102.5" y="69.6">23</text>
<text x="102.5" y="71">22</text>
<text x="143.8" y="70.3" transform="rotate(-90 143.8 70.3)">6</text>
<text x="147.9" y="70.3" transform="rotate(-90 147.9 70.3)">5</text>
<text x="152" y="70.3" transform="rotate(-90 152 70.3)">4</text>
<text x="226.4" y="68.1">VCC3V3</text>
<text x="81.4" y="76.5">16</text>
<text x="81.4" y="75.1">10</text>
<text x="82" y="72.4">3</text>
<text x="102.5" y="72.4">21</text>
<text x="102.5" y="73.7">20</text>
<text x="102.5" y="75.1">19</text>
<text x="102.5" y="76.5">18</text>
<text x="174.7" y="73">+5V</text>
<text x="208.2" y="72.4">1</text>
<text x="208.2" y="76.5">3</text>
<text x="219.1" y="72.4">5</text>
<text x="219.1" y="76.5">4</text>
<text x="91.6" y="80.5" transform="rotate(-90 91.6 80.5)">25</text>
<text x="143.8" y="79.8" transform="rotate(-90 143.8 79.8)">1</text>
<text x="147.9" y="79.8" transform="rotate(-90 147.9 79.8)">2</text>
<text x="152" y="79.8" transform="rotate(-90 152 79.8)">3</text>
<text x="184.7" y="79.8">C0402</text>
<text x="194.8" y="81.8">R0402</text>
<text x="213.7" y="79.8" transform="rotate(-90 213.7 79.8)">2</text>
<text x="229.9" y="78.5">C0402</text>
<text x="28.5" y="87.5">1</text>
<text x="28.5" y="84.7">2</text>
<text x="34.3" y="84.8">R0402</text>
<text x="36.7" y="87.5">4</text>
<text x="36.7" y="84.7">3</text>
<text x="34.3" y="90.3">R0402</text>
<text x="23.1" y="99.7" transform="rotate(-90 23.1 99.7)">R0402</text>
<text x="24.5" y="99.7" transform="rotate(-90 24.5 99.7)">R0402</text>
<text x="156.1" y="124.3">VBUS</text>
<text x="101.5" y="132.5">VBAT</text>
<text x="144.9" y="134.5">LED_G</text>
<text x="144.9" y="136.1">LED0603</text>
<text x="148.2" y="133.9">R0402</text>
<text x="157.5" y="134.8" transform="rotate(-90 157.5 134.8)">4</text>
<text x="164.6" y="133.9">C0603</text>
<text x="178.3" y="135.3">VBAT</text>
<text x="208.2" y="134.1">1</text>
<text x="213.7" y="132" transform="rotate(-90 213.7 132)">3</text>
<text x="215.1" y="132" transform="rotate(-90 215.1 132)">4</text>
<text x="150.6" y="139.6">1</text>
<text x="164.2" y="138.2">3</text>
<text x="164.2" y="141">5</text>
<text x="208.2" y="138.2">2</text>
<text x="105.1" y="147.1">R0402</text>
<text x="157.5" y="147" transform="rotate(-90 157.5 147)">2</text>
<text x="199.7" y="144.3">R0402</text>
<text x="172.3" y="152.6">R0402</text>
<text x="181.9" y="151.2">C0603</text>
<text x="199.7" y="155.3">R0402</text>
<text x="105.1" y="158">R0402</text>
<text x="226.4" y="198.6">Title</text>
<text x="226.4" y="202.7">Size</text>
<text x="231.8" y="202.7">Document Number</text>
<text x="231.8" y="200">T3_V1.6</text>
<text x="271.6" y="202.7">Rev</text>
<text x="226.4" y="206.9">Date:</text>
<text x="227.7" y="204.1">C</text>
<text x="231.8" y="204.1">POWER</text>
<text x="233.5" y="206.9">Wednesday, January 16, 2019</text>
<text x="253.8" y="206.9">Sheet</text>
<text x="260.6" y="206.9">4</text>
<text x="264.7" y="206.9">of</text>
<text x="268.9" y="206.9">4</text>
<text x="273" y="204.1">V1.6</text>
</g>
<g font-size="1.2" fill="#003f7f">
<text x="210.6" y="37.6">IN</text>
<text x="210.6" y="41.7">EN</text>
<text x="214.6" y="41.8" transform="rotate(-90 214.6 41.8)">GND</text>
<text x="214.8" y="37.6">OUT</text>
<text x="215.8" y="41.7">BP</text>
<text x="28.1" y="56.8">VBUS</text>
<text x="28.1" y="58.2">D-</text>
<text x="28.1" y="59.6">D+</text>
<text x="32.6" y="58.2">SH1</text>
<text x="32.6" y="59.6">SH2</text>
<text x="84.4" y="56.8">VIO</text>
<text x="84.4" y="59.6">REGIN</text>
<text x="97.1" y="55.5">GPIO0</text>
<text x="97.1" y="56.8">GPIO1</text>
<text x="97.1" y="58.2">GPIO2</text>
<text x="97.1" y="59.6">GPIO3</text>
<text x="28.1" y="60.9">ID</text>
<text x="28.1" y="62.3">GND</text>
<text x="32.6" y="60.9">SH3</text>
<text x="32.6" y="62.3">SH4</text>
<text x="32.6" y="63.7">SH5</text>
<text x="32.6" y="65">SH6</text>
<text x="84.4" y="62.3">VDD</text>
<text x="84.4" y="65">GND</text>
<text x="91.2" y="63.7">SUSPEND_HIGH</text>
<text x="91.4" y="65">SUSPEND_LOW</text>
<text x="98.3" y="62.3">RST</text>
<text x="84.4" y="67.8">VBUS</text>
<text x="84.4" y="70.5">D-</text>
<text x="98.2" y="69.2">DCD</text>
<text x="98.3" y="70.5">DTR</text>
<text x="98.3" y="71.9">DSR</text>
<text x="99.6" y="67.8">RI</text>
<text x="84.4" y="73.3">D+</text>
<text x="84.4" y="77.4">VPP</text>
<text x="84.4" y="76">NC</text>
<text x="92.5" y="77.5" transform="rotate(-90 92.5 77.5)">GND</text>
<text x="98.3" y="74.6">RXD</text>
<text x="98.3" y="73.3">TXD</text>
<text x="98.3" y="76">RTS</text>
<text x="98.3" y="77.4">CTS</text>
<text x="144.6" y="77.5" transform="rotate(-90 144.6 77.5)">1</text>
<text x="144.6" y="72.6" transform="rotate(-90 144.6 72.6)">6</text>
<text x="148.8" y="77.5" transform="rotate(-90 148.8 77.5)">2</text>
<text x="148.8" y="72.6" transform="rotate(-90 148.8 72.6)">5</text>
<text x="152.9" y="77.5" transform="rotate(-90 152.9 77.5)">3</text>
<text x="152.9" y="72.6" transform="rotate(-90 152.9 72.6)">4</text>
<text x="210.6" y="73.3">IN</text>
<text x="210.6" y="77.4">EN</text>
<text x="214.6" y="77.5" transform="rotate(-90 214.6 77.5)">GND</text>
<text x="214.8" y="73.3">OUT</text>
<text x="215.8" y="77.4">BP</text>
<text x="210.6" y="135">GND</text>
<text x="214.6" y="136.4" transform="rotate(-90 214.6 136.4)">GND</text>
<text x="215.9" y="136.4" transform="rotate(-90 215.9 136.4)">GND</text>
<text x="152.9" y="140.5">CHRG</text>
<text x="158.4" y="139.1" transform="rotate(-90 158.4 139.1)">VCC</text>
<text x="158.9" y="141.9">PROG</text>
<text x="160.1" y="139.1">BAT</text>
<text x="210.6" y="139.1">VCC</text>
<text x="158.4" y="144.7" transform="rotate(-90 158.4 144.7)">GND</text>
</g>
<g font-size="1.2" fill="#f00">
<text x="16.7" y="58.7">D+</text>
<text x="16.7" y="57.3">D-</text>
<text x="143.8" y="62.8" transform="rotate(-90 143.8 62.8)">RST/EN</text>
<text x="147.9" y="62.8" transform="rotate(-90 147.9 62.8)">RTS</text>
<text x="152" y="62.8" transform="rotate(-90 152 62.8)">DTR</text>
<text x="73" y="69.7">DM</text>
<text x="116.5" y="69.7">DTR</text>
<text x="73" y="72.4">DP</text>
<text x="114.8" y="72.4">U0RXD</text>
<text x="115.1" y="73.8">U0TXD</text>
<text x="116.6" y="75.2">RTS</text>
<text x="12.6" y="83.4">D+</text>
<text x="46.9" y="83.4">DP</text>
<text x="12.6" y="88.9">D-</text>
<text x="46.9" y="88.9">DM</text>
<text x="143.8" y="88.9" transform="rotate(-90 143.8 88.9)">RTS</text>
<text x="147.9" y="88.9" transform="rotate(-90 147.9 88.9)">DTR</text>
<text x="152" y="88.9" transform="rotate(-90 152 88.9)">IO0</text>
<text x="75.7" y="94.4">U0TXD</text>
<text x="75.7" y="91.6">U0RXD</text>
<text x="93.3" y="95">U0TXD</text>
<text x="93.3" y="92.2">U0RXD</text>
<text x="75.7" y="99.9">RST/EN</text>
<text x="93.3" y="100.4">RST/EN</text>
<text x="75.7" y="105.3">IO0</text>
<text x="93.3" y="105.9">IO0</text>
<text x="75.7" y="109.5">IO35</text>
<text x="93.3" y="110">IO35</text>
<text x="207.4" y="147.9">IO35</text>
<text x="112.7" y="150.6">IO35</text>
</g>
<text font-size="1.2" fill="#003f00" x="37" y="85.9">ACM2012-2P</text>
<g font-size="1">
<text x="28.8" y="1">5</text>
<text x="83.7" y="1">4</text>
<text x="138.6" y="1">3</text>
<text x="193.4" y="1">2</text>
<text x="248.3" y="1">1</text>
<text x=".4" y="27.9">D</text>
<text x="276.1" y="27.9">D</text>
<text x=".4" y="79.4">C</text>
<text x="276.1" y="79.4">C</text>
<text x=".4" y="130.8">B</text>
<text x="276.1" y="130.8">B</text>
<text x=".4" y="182.2">A</text>
<text x="276.1" y="182.2">A</text>
<text x="28.8" y="208.1">5</text>
<text x="83.7" y="208.1">4</text>
<text x="138.6" y="208.1">3</text>
<text x="193.4" y="208.1">2</text>
<text x="248.3" y="208.1">1</text>
</g>
</svg>
